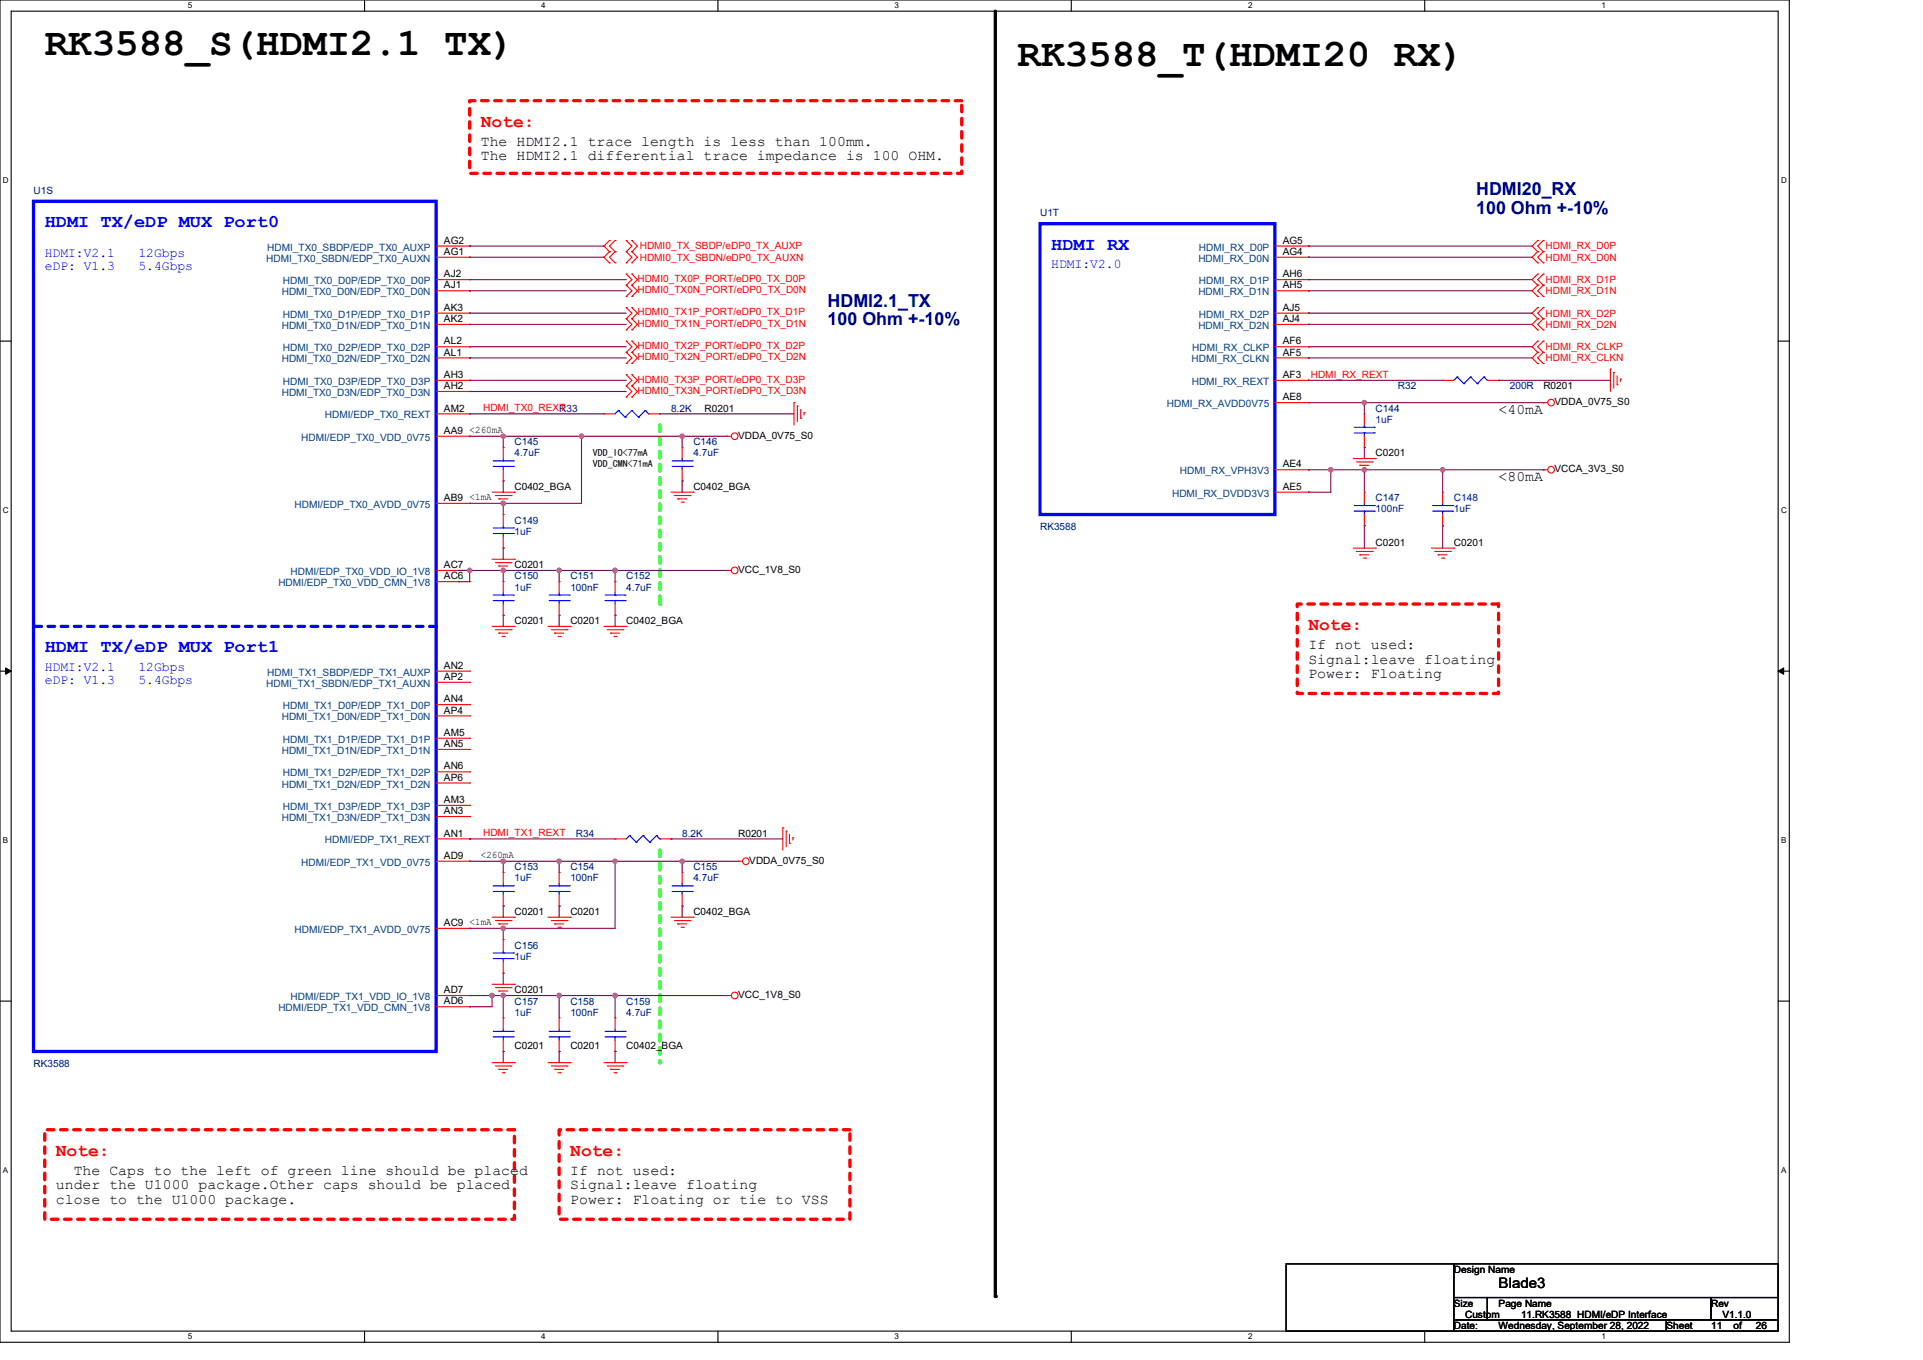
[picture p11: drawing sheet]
<svg xmlns="http://www.w3.org/2000/svg" width="297mm" height="210mm" viewBox="0 0 297 210" stroke-linecap="round" stroke-linejoin="round" font-family="sans-serif">
<path d="M0 0h276.4v207.3h-276.4zM1.7 1.7h272.9v203.8h-272.9z" fill="none" stroke="#000" stroke-width=".17"/>
<g fill="#fff">
<path d="M29 .2h.7v1.4h-.7z"/>
<path d="M29 205.7h.7v1.4h-.7z"/>
</g>
<path d="M56.3 0v1.7M56.3 205.5v1.8" fill="none" stroke="#000" stroke-width=".17"/>
<g fill="#fff">
<path d="M83.6 .2h.7v1.4h-.7z"/>
<path d="M83.6 205.7h.7v1.4h-.7z"/>
</g>
<path d="M110.9 0v1.7M110.9 205.5v1.8" fill="none" stroke="#000" stroke-width=".17"/>
<g fill="#fff">
<path d="M138.2 .2h.7v1.4h-.7z"/>
<path d="M138.2 205.7h.7v1.4h-.7z"/>
</g>
<path d="M165.5 0v1.7M165.5 205.5v1.8" fill="none" stroke="#000" stroke-width=".17"/>
<g fill="#fff">
<path d="M192.7 .2h.7v1.4h-.7z"/>
<path d="M192.7 205.7h.7v1.4h-.7z"/>
</g>
<path d="M220 0v1.7M220 205.5v1.8" fill="none" stroke="#000" stroke-width=".17"/>
<g fill="#fff">
<path d="M247.3 .2h.7v1.4h-.7z"/>
<path d="M247.3 205.7h.7v1.4h-.7z"/>
<path d="M.4 27.2h.9v1.4h-.9z"/>
<path d="M275.1 27.2h.8v1.4h-.8z"/>
<path d="M.4 78.1h.9v1.4h-.9z"/>
<path d="M275.1 78.1h.8v1.4h-.8z"/>
</g>
<path d="M0 52.7h1.7M274.6 52.7h1.8" fill="none" stroke="#000" stroke-width=".17"/>
<g fill="#fff">
<path d="M.4 129.1h.9v1.4h-.9z"/>
<path d="M275.1 129.1h.8v1.4h-.8z"/>
</g>
<path d="M0 103.6h1.7M274.6 103.6h1.8" fill="none" stroke="#000" stroke-width=".17"/>
<path d="M.9 103.1l.8 .5-.8 .5zM274.6 103.6l.9-.5v1z" fill="#000" stroke="#000" stroke-width=".15"/>
<g fill="#fff">
<path d="M.4 180.1h.9v1.3h-.9z"/>
<path d="M275.1 180.1h.8v1.3h-.8z"/>
</g>
<path d="M0 154.6h1.7M274.6 154.6h1.8" fill="none" stroke="#000" stroke-width=".17"/>
<path d="M101.9 65.6v27.7" fill="none" stroke="#0f0" stroke-width=".51" stroke-dasharray="1 1"/>
<circle cx="101.9" cy="93.3" r=".25" fill="#0f0" stroke-dasharray="1 1"/>
<path d="M101.9 131.3v32.8" fill="none" stroke="#0f0" stroke-width=".51" stroke-dasharray="1 1"/>
<circle cx="101.9" cy="164.1" r=".25" fill="#0f0" stroke-dasharray="1 1"/>
<path d="M72.5 15.5h76v11.3h-76zM200.4 93.3h31v13.8h-31zM6.9 174.4h72.5v13.9h-72.5zM86.4 174.4h44.9v13.9h-44.9z" fill="none" stroke="#f00" stroke-width=".51" stroke-dasharray="1 1"/>
<path d="M153.7 1.7v198.5" fill="none" stroke="#000" stroke-width=".51"/>
<circle cx="153.7" cy="200.2" r=".25" fill="#000"/>
<g fill="none" stroke="#f00" stroke-width=".17">
<path d="M94.1 37.1h.1M94.1 38.9h.1M94.1 37.1l-.8 .9 .8 .9M94.1 38.9l-.8 .8 .8 .9M95 38.9h.1M95 37.1h.1M95 37.1l-.9 .9 .9 .9M95 38.9l-.9 .8 .9 .9M96.7 38.9h.1M96.7 37.1h.1M96.7 37.1l.9 .9-.9 .9M96.7 38.9l.9 .8-.9 .9"/>
<path d="M97.6 38.9h.1M97.6 37.1h.1M97.6 37.1l.8 .9-.8 .9M97.6 38.9l.8 .8-.8 .9M237.5 37.1h.1M237.5 38.9h.1M237.5 37.1l-.9 .9 .9 .9M237.5 38.9l-.9 .8 .9 .9M238.3 38.9h.1M238.3 37.1h.1M238.3 37.1l-.8 .9 .8 .9M238.3 38.9l-.8 .8 .8 .9"/>
<path d="M94.1 40.6h.1M95 40.6h.1M96.7 40.6h.1M96.7 44h.1M96.7 42.3h.1M96.7 45.8h.1M96.7 49.2h.1M96.7 47.5h.1M96.7 50.9h.1M96.7 54.4h.1M96.7 52.7h.1M96.7 56.1h.1"/>
<path d="M96.7 59.6h.1M96.7 57.9h.1M96.7 42.3l.9 .9-.9 .8M96.7 44l.9 .9-.9 .9M96.7 47.5l.9 .9-.9 .8M96.7 49.2l.9 .9-.9 .8M96.7 52.7l.9 .8-.9 .9M96.7 54.4l.9 .9-.9 .8M96.7 57.9l.9 .8-.9 .9M96.7 59.6l.9 .9-.9 .8M97.6 40.6h.1M97.6 44h.1"/>
<path d="M97.6 42.3h.1M97.6 45.8h.1M97.6 49.2h.1M97.6 47.5h.1M97.6 50.9h.1M97.6 54.4h.1M97.6 52.7h.1M97.6 56.1h.1M97.6 59.6h.1M97.6 57.9h.1M97.6 42.3l.8 .9-.8 .8M97.6 44l.8 .9-.8 .9"/>
<path d="M97.6 47.5l.8 .9-.8 .8M97.6 49.2l.8 .9-.8 .8M97.6 52.7l.8 .8-.8 .9M97.6 54.4l.8 .9-.8 .8M97.6 57.9l.8 .8-.8 .9M97.6 59.6l.8 .9-.8 .8M237.5 40.6h.1M237.5 42.3h.1M237.5 44h.1M237.5 45.8h.1M237.5 47.5h.1M237.5 49.2h.1"/>
<path d="M237.5 50.9h.1M237.5 52.7h.1M237.5 54.4h.1M237.5 56.1h.1M237.5 42.3l-.9 .9 .9 .8M237.5 44l-.9 .9 .9 .9M237.5 47.5l-.9 .9 .9 .8M237.5 49.2l-.9 .9 .9 .8M237.5 52.7l-.9 .8 .9 .9M237.5 54.4l-.9 .9 .9 .8M238.3 40.6h.1M238.3 44h.1"/>
<path d="M238.3 42.3h.1M238.3 45.8h.1M238.3 49.2h.1M238.3 47.5h.1M238.3 50.9h.1M238.3 54.4h.1M238.3 52.7h.1M238.3 56.1h.1M238.3 42.3l-.8 .9 .8 .8M238.3 44l-.8 .9 .8 .9M238.3 47.5l-.8 .9 .8 .8M238.3 49.2l-.8 .9 .8 .8"/>
<path d="M238.3 52.7l-.8 .8 .8 .9M238.3 54.4l-.8 .9 .8 .8M248.7 57h.1M248.7 57v3.5M249.2 57.5h.1M249.2 57.5v2.4M249.8 59.4h.1M249.8 58v1.4M250.3 58.5h.1M250.3 58.5v.4M76 76h3.4M76.5 76.5h2.4"/>
<path d="M77 77h.1M77 77h1.4M77.5 77.5h.4M77.7 69.1h.1M77.7 74.3h.1M77.7 69.1v1.7M77.7 72.5v1.8M77.9 77.5h.1M78.9 76.5h.1M79.4 76h.1M96.7 61.3h.1M97.6 61.3h.1"/>
<path d="M103.6 76h3.5M104.2 76.5h2.4M104.7 77h.1M104.7 77h1.3M105.2 77.5h.3M105.5 77.5h.1M106.6 76.5h.1M107.1 76h.1M112.3 67.4h.1M112.3 67.4h.7M122.6 62.2h.1M122.6 62.2v3.4"/>
<path d="M123.1 62.7h.1M123.1 62.7v2.4M123.7 64.6h.1M123.7 63.2v1.4M124.2 63.7h.1M124.2 63.7v.4M209 70.8h3.4M209.5 71.3h2.4M210 71.9h.1M210 71.9h1.4M210.5 72.4h.4M210.9 72.4h.1"/>
<path d="M211.9 71.3h.1M212.4 70.8h.1M238.3 62.2h.1M238.3 72.5h.1M238.3 62.2h.7M238.3 72.5h.7M76 86.4h3.4M76 96.7h3.4M76.5 86.9h2.4M76.5 97.2h2.4M77 87.4h.1M77 97.8h.1"/>
<path d="M77 87.4h1.4M77 97.8h1.4M77.5 87.9h.4M77.5 98.3h.4M77.9 87.9h.1M77.9 98.3h.1M78.9 86.9h.1M78.9 97.2h.1M79.4 86.4h.1M79.4 96.7h.1M84.6 96.7h3.5M85.2 97.2h2.4"/>
<path d="M85.7 97.8h.1M85.7 97.8h1.3M86.2 98.3h.3M86.5 98.3h.1M87.6 97.2h.1M88.1 96.7h.1M93.3 96.7h3.4M93.8 97.2h2.4M94.3 97.8h.1M94.3 97.8h1.4M94.8 98.3h.4M95.2 98.3h.1"/>
<path d="M96.2 97.2h.1M96.7 96.7h.1M112.3 88.1h.1M112.3 88.1h.7M209 84.6h3.4M209.5 85.2h2.4M210 85.7h.1M210 85.7h1.4M210.5 86.2h.4M210.9 86.2h.1M211.9 85.2h.1M212.4 84.6h.1"/>
<path d="M221.1 84.6h3.4M221.6 85.2h2.4M222.1 85.7h.1M222.1 85.7h1.4M222.6 86.2h.4M223 86.2h.1M224 85.2h.1M224.5 84.6h.1M105.4 134.7h.1M105.4 139.9h.1M105.4 134.7v1.8M105.4 138.2v1.7"/>
<path d="M114 133h.1M114 133h.7M120.9 127.8h.1M120.9 127.8v3.5M121.4 128.3h.1M121.4 128.3v2.4M121.9 130.2h.1M121.9 128.9v1.3M122.5 129.4h.1M122.5 129.4v.3M76 141.6h3.4M76 152h3.4"/>
<path d="M76.5 142.1h2.4M76.5 152.5h2.4M77 142.7h.1M77 153h.1M77 142.7h1.4M77 153h1.4M77.5 143.2h.4M77.5 153.5h.4M77.9 143.2h.1M77.9 153.5h.1M78.9 142.1h.1M78.9 152.5h.1"/>
<path d="M79.4 141.6h.1M79.4 152h.1M84.6 141.6h3.5M85.2 142.1h2.4M85.7 142.7h.1M85.7 142.7h1.3M86.2 143.2h.3M86.5 143.2h.1M87.6 142.1h.1M88.1 141.6h.1M103.6 141.6h3.5M104.2 142.1h2.4"/>
<path d="M104.7 142.7h.1M104.7 142.7h1.3M105.2 143.2h.3M105.5 143.2h.1M106.6 142.1h.1M107.1 141.6h.1M112.3 153.7h.1M112.3 153.7h.7M76 164.1h3.4M76.5 164.6h2.4M77 165.1h.1M77 165.1h1.4"/>
<path d="M77.5 165.6h.4M77.9 165.6h.1M78.9 164.6h.1M79.4 164.1h.1M84.6 164.1h3.5M85.2 164.6h2.4M85.7 165.1h.1M85.7 165.1h1.3M86.2 165.6h.3M86.5 165.6h.1M87.6 164.6h.1M88.1 164.1h.1"/>
<path d="M93.3 164.1h3.4M93.8 164.6h2.4M94.3 165.1h.1M94.3 165.1h1.4M94.8 165.6h.4M95.2 165.6h.1M96.2 164.6h.1M96.7 164.1h.1"/>
<circle cx="113.5" cy="67.4" r=".51"/>
<circle cx="239.6" cy="72.5" r=".51"/>
<circle cx="239.6" cy="62.2" r=".51"/>
<circle cx="113.5" cy="88.1" r=".51"/>
<circle cx="115.2" cy="133" r=".51"/>
<circle cx="113.5" cy="153.7" r=".51"/>
</g>
<path d="M198.6 195.2h25.9v10.3h-25.9zM224.5 195.2h50.1v5.2h-50.1zM224.5 200.4h5.2v3.4h-5.2zM224.5 203.8h32.9v1.7h-32.9zM229.7 200.4h34.6v3.4h-34.6zM257.4 203.8h17.2v1.7h-17.2zM264.3 200.4h10.3v3.4h-10.3z" fill="none" stroke="#000" stroke-width=".17"/>
<g fill="none" stroke="#00f" stroke-width=".17">
<path d="M76.2 72h3.1M76.2 71.2h3.1M77.7 71.2h.1M77.7 72h.1M77.7 70.8v.4M77.7 72v.5M79.3 72h.1M79.3 71.2h.1M103.8 137.7h3.1M103.8 136.8h3.1M105.4 136.8h.1M105.4 137.7h.1"/>
<path d="M105.4 136.5v.3M105.4 137.7v.5M106.9 137.7h.1M106.9 136.8h.1"/>
</g>
<path d="M5.2 31.1h62.2v131.3h-62.2z" fill="none" stroke="#00f" stroke-width=".51"/>
<path d="M67.4 96.7h-62.2" fill="none" stroke="#00f" stroke-width=".51" stroke-dasharray="1 1"/>
<circle cx="5.2" cy="96.7" r=".25" fill="#00f" stroke-dasharray="1 1"/>
<g fill="none" stroke="#f00" stroke-width=".17">
<path d="M67.4 39.7h5.1M67.4 38h5.1M72.5 39.7h.1M72.5 38h.1M196.9 39.7h5.2M196.9 38h5.2M202.1 39.7h.1M202.1 38h.1M67.4 58.7h5.1M67.4 44.9h5.1M67.4 43.2h5.1M67.4 50.1h5.1"/>
<path d="M67.4 48.4h5.1M67.4 55.3h5.1M67.4 53.5h5.1M72.5 58.7h.1M72.5 44.9h.1M72.5 43.2h.1M72.5 50.1h.1M72.5 48.4h.1M72.5 55.3h.1M72.5 53.5h.1M196.9 58.7h5.2M196.9 44.9h5.2"/>
<path d="M196.9 43.2h5.2M196.9 50.1h5.2M196.9 48.4h5.2M196.9 55.3h5.2M196.9 53.5h5.2M202.1 58.7h.1M202.1 55.3h.1M202.1 53.5h.1M202.1 44.9h.1M202.1 43.2h.1M202.1 50.1h.1M202.1 48.4h.1"/>
<path d="M222.8 58.7h.1M222.8 58.7h1.7M229.7 58.7h1.7M231.4 58.7h.1M67.4 67.4h5.1M67.4 77.7h5.1M67.4 60.5h5.1M67.4 63.9h5.1M72.5 67.4h.1M72.5 77.7h.1M72.5 60.5h.1M72.5 63.9h.1"/>
<path d="M77.7 79.4h.1M77.7 79.4v1.8M93.3 63.9h.1M93.3 63.9h1.7M100.2 63.9h1.7M101.9 63.9h.1M105.4 69.1h.1M105.4 74.3h.1M105.4 69.1v1.7M105.4 72.5v1.8M196.9 72.5h5.2M196.9 76h5.2"/>
<path d="M196.9 62.2h5.2M202.1 72.5h.1M202.1 76h.1M202.1 62.2h.1M210.7 76h.1M210.7 63.9h.1M210.7 69.1h.1M210.7 63.9v1.7M210.7 67.4v1.7M210.7 76v1.7M210.7 79.4v1.8M222.8 76h.1"/>
<path d="M222.8 76v1.7M222.8 79.4v1.8M67.4 89.8h5.1M67.4 88.1h5.1M72.5 89.8h.1M72.5 88.1h.1M77.7 84.6h.1M77.7 89.8h.1M77.7 95h.1M77.7 82.9v1.7M77.7 89.8v1.7M77.7 93.3v1.7"/>
<path d="M86.4 89.8h.1M86.4 95h.1M86.4 89.8v1.7M86.4 93.3v1.7M95 89.8h.1M95 95h.1M95 89.8v1.7M95 93.3v1.7M210.7 81.2h.1M222.8 81.2h.1M67.4 114h5.1M67.4 103.6h5.1"/>
<path d="M67.4 108.8h5.1M67.4 115.7h5.1M67.4 119.2h5.1M67.4 105.4h5.1M67.4 110.5h5.1M72.5 114h.1M72.5 103.6h.1M72.5 108.8h.1M72.5 115.7h.1M72.5 119.2h.1M72.5 105.4h.1M72.5 110.5h.1"/>
<path d="M67.4 133h5.1M67.4 124.4h5.1M67.4 129.5h5.1M67.4 126.1h5.1M67.4 120.9h5.1M72.5 133h.1M72.5 124.4h.1M72.5 129.5h.1M72.5 126.1h.1M72.5 120.9h.1M77.7 134.7h.1M77.7 139.9h.1"/>
<path d="M77.7 134.7v1.8M77.7 138.2v1.7M86.4 134.7h.1M86.4 139.9h.1M86.4 134.7v1.8M86.4 138.2v1.7M95 129.5h.1M95 129.5h1.7M101.9 129.5h1.7M103.6 129.5h.1M67.4 143.4h5.1M67.4 155.4h5.1"/>
<path d="M67.4 153.7h5.1M72.5 143.4h.1M72.5 155.4h.1M72.5 153.7h.1M77.7 157.2h.1M77.7 145.1h.1M77.7 150.3h.1M77.7 145.1v1.7M77.7 148.5v1.8M77.7 157.2v1.7M86.4 157.2h.1M86.4 157.2v1.7"/>
<path d="M95 157.2h.1M95 157.2v1.7M77.7 162.4h.1M77.7 160.6v1.8M86.4 162.4h.1M86.4 160.6v1.8M95 162.4h.1M95 160.6v1.8"/>
</g>
<g fill="none" stroke="#00f" stroke-width=".17">
<path d="M225.1 58.2h.1M225.1 58.2l-.6 .5M225.1 58.2l1 1M226.1 59.2h.1M227.1 58.2h.1M227.1 58.2l-1 1M227.1 58.2l1.1 1M228.2 59.2h.1M229.2 58.2h.1M229.2 58.2l-1 1M229.2 58.2l.5 .5M229.7 58.7h.1"/>
<path d="M95.5 63.4h.1M95.5 63.4l-.5 .5M95.5 63.4l1.1 1M96.6 64.4h.1M97.6 63.4h.1M97.6 63.4l-1 1M97.6 63.4l1 1M98.6 64.4h.1M99.7 63.4h.1M99.7 63.4l-1.1 1M99.7 63.4l.5 .5M100.2 63.9h.1"/>
<path d="M103.8 72h3.1M103.8 71.2h3.1M105.4 71.2h.1M105.4 72h.1M105.4 70.8v.4M105.4 72v.5M106.9 72h.1M106.9 71.2h.1M209.2 78.9h3.1M209.2 78.1h3.1M209.2 66.8h3.1M209.2 66h3.1"/>
<path d="M210.7 78.1h.1M210.7 78.9h.1M210.7 66h.1M210.7 66.8h.1M210.7 65.6v.4M210.7 66.8v.6M210.7 77.7v.4M210.7 78.9v.5M212.3 78.9h.1M212.3 78.1h.1M212.3 66.8h.1M212.3 66h.1"/>
<path d="M221.3 78.9h3.1M221.3 78.1h3.1M222.8 78.1h.1M222.8 78.9h.1M222.8 77.7v.4M222.8 78.9v.5M224.4 78.9h.1M224.4 78.1h.1M76.2 82.4h3.1M76.2 81.5h3.1M76.2 92.8h3.1M76.2 91.9h3.1"/>
<path d="M77.7 81.5h.1M77.7 82.4h.1M77.7 91.9h.1M77.7 92.8h.1M77.7 81.2v.3M77.7 82.4v.5M77.7 91.5v.4M77.7 92.8v.5M79.3 82.4h.1M79.3 81.5h.1M79.3 92.8h.1M79.3 91.9h.1"/>
<path d="M84.8 92.8h3.1M84.8 91.9h3.1M86.4 91.9h.1M86.4 92.8h.1M86.4 91.5v.4M86.4 92.8v.5M87.9 92.8h.1M87.9 91.9h.1M93.4 92.8h3.2M93.4 91.9h3.2M95 91.9h.1M95 92.8h.1"/>
<path d="M95 91.5v.4M95 92.8v.5M96.6 92.8h.1M96.6 91.9h.1M76.2 137.7h3.1M76.2 136.8h3.1M77.7 136.8h.1M77.7 137.7h.1M77.7 136.5v.3M77.7 137.7v.5M79.3 137.7h.1M79.3 136.8h.1"/>
<path d="M84.8 137.7h3.1M84.8 136.8h3.1M86.4 136.8h.1M86.4 137.7h.1M86.4 136.5v.3M86.4 137.7v.5M87.9 137.7h.1M87.9 136.8h.1M97.2 129h.1M97.2 129l-.5 .5M97.2 129l1.1 1.1M98.3 130.1h.1"/>
<path d="M99.3 129h.1M99.3 129l-1 1.1M99.3 129l1.1 1.1M100.4 130.1h.1M101.4 129h.1M101.4 129l-1 1.1M101.4 129l.5 .5M101.9 129.5h.1M76.2 159.2h3.1M76.2 148h3.1M76.2 147.2h3.1M77.7 159.2h.1"/>
<path d="M77.7 147.2h.1M77.7 148h.1M77.7 146.8v.4M77.7 148v.5M77.7 158.9v.3M79.3 159.2h.1M79.3 148h.1M79.3 147.2h.1M84.8 159.2h3.1M86.4 159.2h.1M86.4 158.9v.3M87.9 159.2h.1"/>
<path d="M93.4 159.2h3.2M95 159.2h.1M95 158.9v.3M96.6 159.2h.1M76.2 160.1h3.1M77.7 160.1h.1M77.7 160.1v.5M79.3 160.1h.1M84.8 160.1h3.1M86.4 160.1h.1M86.4 160.1v.5M87.9 160.1h.1"/>
<path d="M93.4 160.1h3.2M95 160.1h.1M95 160.1v.5M96.6 160.1h.1"/>
</g>
<path d="M160.6 34.5h36.3v44.9h-36.3z" fill="none" stroke="#00f" stroke-width=".51"/>
<g fill="none" stroke="#800040" stroke-width=".17">
<path d="M72.5 38h.1M72.5 39.7h.1M72.5 38h20.8M72.5 39.7h20.8M202.1 38h.1M202.1 39.7h.1M202.1 38h34.5M202.1 39.7h34.5M72.5 50.1h.1M72.5 43.2h.1M72.5 44.9h.1M72.5 55.3h.1"/>
<path d="M72.5 48.4h.1M72.5 53.5h.1M72.5 58.7h.1M72.5 50.1h24.2M72.5 43.2h24.2M72.5 44.9h24.2M72.5 55.3h24.2M72.5 48.4h24.2M72.5 53.5h24.2M72.5 58.7h24.2M202.1 58.7h.1M202.1 44.9h.1"/>
<path d="M202.1 53.5h.1M202.1 50.1h.1M202.1 43.2h.1M202.1 55.3h.1M202.1 48.4h.1M202.1 50.1h34.5M202.1 43.2h34.5M202.1 44.9h34.5M202.1 55.3h34.5M202.1 48.4h34.5M202.1 53.5h34.5M202.1 58.7h20.7"/>
<path d="M231.4 58.7h.1M231.4 58.7h17.3M72.5 60.5h.1M72.5 67.4h.1M72.5 77.7h.1M72.5 63.9h.1M72.5 60.5h24.2M72.5 63.9h20.8M72.5 67.4h39.8M77.7 77.7h.1M77.7 74.3h.1M77.7 67.4h.1"/>
<path d="M77.7 67.4v1.7M77.7 74.3v1.7M77.7 77.7v1.7M89.8 67.4h.1M89.8 67.4v10.3h-17.3M101.9 63.9h.1M101.9 63.9h20.7M105.4 67.4h.1M105.4 74.3h.1M105.4 67.4v1.7M105.4 74.3v1.7M202.1 72.5h.1"/>
<path d="M202.1 76h.1M202.1 72.5h36.2M202.1 62.2h36.2M205.5 72.5h.1M205.5 72.5v3.5h-3.4M210.7 62.2h.1M210.7 72.5h.1M210.7 69.1h.1M210.7 62.2v1.7M210.7 69.1v1.7M210.7 72.5v3.5M222.8 72.5h.1"/>
<path d="M222.8 72.5v3.5M238.3 72.5h.1M238.3 62.2h.1M70.8 88.1h.1M70.8 89.8h.1M70.8 88.1h41.5M72.5 88.1h.1M72.5 88.1v1.7h-1.7M77.7 95h.1M77.7 84.6h.1M77.7 88.1h.1M77.7 84.6v1.8"/>
<path d="M77.7 88.1v1.7M77.7 95v1.7M86.4 95h.1M86.4 88.1h.1M86.4 88.1v1.7M86.4 95v1.7M95 88.1h.1M95 95h.1M95 88.1v1.7M95 95v1.7M210.7 81.2h.1M210.7 81.2v3.4"/>
<path d="M222.8 81.2h.1M222.8 81.2v3.4M72.5 133h.1M72.5 129.5h.1M72.5 133h41.5M72.5 129.5h22.5M77.7 133h.1M77.7 139.9h.1M77.7 133v1.7M77.7 139.9v1.7M86.4 139.9h.1M86.4 133h.1"/>
<path d="M86.4 133v1.7M86.4 139.9v1.7M95 133h.1M95 133v10.4h-22.5M103.6 129.5h.1M103.6 129.5h17.3M105.4 133h.1M105.4 139.9h.1M105.4 133v1.7M105.4 139.9v1.7M72.5 153.7h.1M72.5 155.4h.1"/>
<path d="M72.5 143.4h.1M72.5 153.7h39.8M76 153.7h.1M76 153.7v1.7h-3.5M77.7 153.7h.1M77.7 143.4h.1M77.7 150.3h.1M77.7 143.4v1.7M77.7 150.3v1.7M77.7 153.7v3.5M86.4 153.7h.1M86.4 153.7v3.5"/>
<path d="M95 153.7h.1M95 153.7v3.5M77.7 162.4h.1M77.7 162.4v1.7M86.4 162.4h.1M86.4 162.4v1.7M95 162.4h.1M95 162.4v1.7"/>
</g>
<g fill="#f0f" stroke="#f0f" stroke-width=".17">
<circle cx="95" cy="88.1" r=".34"/>
<circle cx="77.7" cy="88.1" r=".34"/>
<circle cx="76" cy="153.7" r=".34"/>
<circle cx="77.7" cy="77.7" r=".34"/>
<circle cx="77.7" cy="67.4" r=".34"/>
<circle cx="86.3" cy="88.1" r=".34"/>
<circle cx="77.7" cy="153.7" r=".34"/>
<circle cx="86.3" cy="153.7" r=".34"/>
<circle cx="72.5" cy="88.1" r=".34"/>
<circle cx="86.3" cy="133" r=".34"/>
<circle cx="77.7" cy="133" r=".34"/>
<circle cx="77.7" cy="143.4" r=".34"/>
<circle cx="95" cy="153.7" r=".34"/>
<circle cx="210.7" cy="62.2" r=".34"/>
<circle cx="205.5" cy="72.5" r=".34"/>
<circle cx="210.7" cy="72.5" r=".34"/>
<circle cx="105.4" cy="67.4" r=".34"/>
<circle cx="89.8" cy="67.4" r=".34"/>
<circle cx="105.4" cy="133" r=".34"/>
<circle cx="95" cy="133" r=".34"/>
<circle cx="222.8" cy="72.5" r=".34"/>
</g>
<g font-size="6">
<text x="6.9" y="8.5">RK3588_S(HDMI2.1 TX)</text>
<text x="157.2" y="10.2">RK3588_T(HDMI20 RX)</text>
</g>
<g font-size="2.8" fill="#f00">
<text x="74.3" y="19.6">Note:</text>
<text x="202.1" y="97.3">Note:</text>
<text x="8.6" y="178.5">Note:</text>
<text x="88.1" y="178.5">Note:</text>
</g>
<g font-size="2.8" fill="#00f">
<text x="6.9" y="35.1">HDMI TX/eDP MUX Port0</text>
<text x="162.4" y="38.6">HDMI RX</text>
<text x="6.9" y="100.7">HDMI TX/eDP MUX Port1</text>
</g>
<g font-size="2.8" fill="#000080">
<text x="228" y="30.1">HDMI20_RX</text>
<text x="228" y="33">100 Ohm +-10%</text>
<text x="127.8" y="47.4">HDMI2.1_TX</text>
<text x="127.8" y="50.3">100 Ohm +-10%</text>
</g>
<g font-size="2.2">
<text x="74.3" y="22.5">The HDMI2.1 trace length is less than 100mm.</text>
<text x="74.3" y="24.7">The HDMI2.1 differential trace impedance is 100 OHM.</text>
<text x="231.4" y="64">&lt;40mA</text>
<text x="231.4" y="74.3">&lt;80mA</text>
<text x="202.1" y="100.2">If not used:</text>
<text x="202.1" y="102.5">Signal:leave floating</text>
<text x="202.1" y="104.7">Power: Floating</text>
<text x="8.6" y="183.7">under the U1000 package.Other caps should be placed</text>
<text x="8.6" y="185.9">close to the U1000 package.</text>
<text x="11.4" y="181.4">The Caps to the left of green line should be placed</text>
<text x="88.1" y="181.4">If not used:</text>
<text x="88.1" y="183.7">Signal:leave floating</text>
<text x="88.1" y="185.9">Power: Floating or tie to VSS</text>
<text x="231.5" y="198.9">Blade3</text>
</g>
<g font-size="2.1" fill="#00f">
<text x="6.9" y="39.6">HDMI:V2.1</text>
<text x="6.9" y="41.7">eDP: V1.3</text>
<text x="21.4" y="39.6">12Gbps</text>
<text x="21.4" y="41.7">5.4Gbps</text>
<text x="162.4" y="41.4">HDMI:V2.0</text>
<text x="6.9" y="103.6">HDMI:V2.1</text>
<text x="6.9" y="105.6">eDP: V1.3</text>
<text x="21.4" y="103.6">12Gbps</text>
<text x="21.4" y="105.6">5.4Gbps</text>
</g>
<g font-size="1.6" fill="#004080">
<text x="41.1" y="40.4">HDMI_TX0_SBDN/EDP_TX0_AUXN</text>
<text x="41.3" y="38.7">HDMI_TX0_SBDP/EDP_TX0_AUXP</text>
<text x="185.1" y="40.4">HDMI_RX_D0N</text>
<text x="185.2" y="38.7">HDMI_RX_D0P</text>
<text x="43.5" y="45.6">HDMI_TX0_D0N/EDP_TX0_D0N</text>
<text x="43.7" y="43.9">HDMI_TX0_D0P/EDP_TX0_D0P</text>
<text x="185.1" y="45.6">HDMI_RX_D1N</text>
<text x="185.2" y="43.9">HDMI_RX_D1P</text>
<text x="43.5" y="50.8">HDMI_TX0_D1N/EDP_TX0_D1N</text>
<text x="43.7" y="49.1">HDMI_TX0_D1P/EDP_TX0_D1P</text>
<text x="185.1" y="50.8">HDMI_RX_D2N</text>
<text x="185.2" y="49.1">HDMI_RX_D2P</text>
<text x="43.5" y="56">HDMI_TX0_D2N/EDP_TX0_D2N</text>
<text x="43.7" y="59.4">HDMI_TX0_D3P/EDP_TX0_D3P</text>
<text x="43.7" y="54.2">HDMI_TX0_D2P/EDP_TX0_D2P</text>
<text x="184" y="56">HDMI_RX_CLKN</text>
<text x="184.1" y="59.4">HDMI_RX_REXT</text>
<text x="184.1" y="54.2">HDMI_RX_CLKP</text>
<text x="43.5" y="61.2">HDMI_TX0_D3N/EDP_TX0_D3N</text>
<text x="50.2" y="64.6">HDMI/EDP_TX0_REXT</text>
<text x="180.2" y="62.9">HDMI_RX_AVDD0V75</text>
<text x="46.5" y="68.1">HDMI/EDP_TX0_VDD_0V75</text>
<text x="181" y="76.7">HDMI_RX_DVDD3V3</text>
<text x="182.2" y="73.2">HDMI_RX_VPH3V3</text>
<text x="45.5" y="78.4">HDMI/EDP_TX0_AVDD_0V75</text>
<text x="44.9" y="88.8">HDMI/EDP_TX0_VDD_IO_1V8</text>
<text x="43" y="90.5">HDMI/EDP_TX0_VDD_CMN_1V8</text>
<text x="41.1" y="106.1">HDMI_TX1_SBDN/EDP_TX1_AUXN</text>
<text x="41.3" y="104.3">HDMI_TX1_SBDP/EDP_TX1_AUXP</text>
<text x="43.5" y="111.2">HDMI_TX1_D0N/EDP_TX1_D0N</text>
<text x="43.7" y="109.5">HDMI_TX1_D0P/EDP_TX1_D0P</text>
<text x="43.5" y="116.4">HDMI_TX1_D1N/EDP_TX1_D1N</text>
<text x="43.7" y="114.7">HDMI_TX1_D1P/EDP_TX1_D1P</text>
<text x="43.7" y="119.9">HDMI_TX1_D2P/EDP_TX1_D2P</text>
<text x="43.5" y="121.6">HDMI_TX1_D2N/EDP_TX1_D2N</text>
<text x="43.7" y="125.1">HDMI_TX1_D3P/EDP_TX1_D3P</text>
<text x="43.5" y="126.8">HDMI_TX1_D3N/EDP_TX1_D3N</text>
<text x="50.2" y="130.2">HDMI/EDP_TX1_REXT</text>
<text x="46.5" y="133.7">HDMI/EDP_TX1_VDD_0V75</text>
<text x="45.5" y="144.1">HDMI/EDP_TX1_AVDD_0V75</text>
<text x="44.9" y="154.4">HDMI/EDP_TX1_VDD_IO_1V8</text>
<text x="43" y="156.1">HDMI/EDP_TX1_VDD_CMN_1V8</text>
</g>
<g font-size="1.6">
<text x="68.6" y="39.4">AG1</text>
<text x="68.6" y="37.6">AG2</text>
<text x="198.1" y="39.4">AG4</text>
<text x="198.1" y="37.6">AG5</text>
<text x="68.6" y="44.5">AJ1</text>
<text x="68.6" y="42.8">AJ2</text>
<text x="68.6" y="48">AK3</text>
<text x="198.1" y="44.5">AH5</text>
<text x="198.1" y="42.8">AH6</text>
<text x="198.1" y="48">AJ5</text>
<text x="68.6" y="49.7">AK2</text>
<text x="68.6" y="53.2">AL2</text>
<text x="198.1" y="53.2">AF6</text>
<text x="198.1" y="49.7">AJ4</text>
<text x="68.6" y="58.4">AH3</text>
<text x="68.6" y="54.9">AL1</text>
<text x="198.1" y="58.4">AF3</text>
<text x="198.1" y="54.9">AF5</text>
<text x="68.6" y="60.1">AH2</text>
<text x="68.6" y="63.5">AM2</text>
<text x="198.1" y="61.8">AE8</text>
<text x="68.6" y="67">AA9 &lt;260mA</text>
<text x="68.6" y="77.4">AB9 &lt;1mA</text>
<text x="198.1" y="72.2">AE4</text>
<text x="198.1" y="75.6">AE5</text>
<text x="68.6" y="89.4">AC6</text>
<text x="68.6" y="87.7">AC7</text>
<text x="68.6" y="103.3">AN2</text>
<text x="68.6" y="105">AP2</text>
<text x="68.6" y="113.6">AM5</text>
<text x="68.6" y="108.4">AN4</text>
<text x="68.6" y="110.2">AP4</text>
<text x="68.6" y="115.4">AN5</text>
<text x="68.6" y="118.8">AN6</text>
<text x="68.6" y="124">AM3</text>
<text x="68.6" y="125.7">AN3</text>
<text x="68.6" y="120.5">AP6</text>
<text x="68.6" y="129.2">AN1</text>
<text x="68.6" y="132.6">AD9</text>
<text x="68.6" y="143">AC9 &lt;1mA</text>
<text x="68.6" y="155.1">AD6</text>
<text x="68.6" y="153.4">AD7</text>
</g>
<g font-size="1.5" fill="#000080">
<text x="5.2" y="29.9">U1S</text>
<text x="160.6" y="33.3">U1T</text>
<text x="86.4" y="63.6">R33</text>
<text x="103.6" y="63.6">8.2K</text>
<text x="212.5" y="63.6">C144</text>
<text x="212.5" y="65.3">1uF</text>
<text x="215.9" y="60.1">R32</text>
<text x="233.2" y="60.1">200R</text>
<text x="79.5" y="68.7">C145</text>
<text x="79.5" y="70.5">4.7uF</text>
<text x="107.1" y="68.7">C146</text>
<text x="107.1" y="70.5">4.7uF</text>
<text x="212.5" y="77.4">C147</text>
<text x="224.6" y="77.4">C148</text>
<text x="79.5" y="80.8">C149</text>
<text x="79.5" y="82.6">1uF</text>
<text x="160.6" y="81.9">RK3588</text>
<text x="212.5" y="79.1">100nF</text>
<text x="224.6" y="79.1">1uF</text>
<text x="79.5" y="89.5">C150</text>
<text x="88.1" y="89.5">C151</text>
<text x="96.7" y="89.5">C152</text>
<text x="79.5" y="91.2">1uF</text>
<text x="88.1" y="91.2">100nF</text>
<text x="96.7" y="91.2">4.7uF</text>
<text x="89" y="129.2">R34</text>
<text x="105.4" y="129.2">8.2K</text>
<text x="79.5" y="134.4">C153</text>
<text x="79.5" y="136.1">1uF</text>
<text x="88.1" y="134.4">C154</text>
<text x="88.1" y="136.1">100nF</text>
<text x="107.1" y="134.4">C155</text>
<text x="107.1" y="136.1">4.7uF</text>
<text x="79.5" y="146.5">C156</text>
<text x="79.5" y="148.2">1uF</text>
<text x="79.5" y="155.1">C157</text>
<text x="88.1" y="155.1">C158</text>
<text x="96.7" y="155.1">C159</text>
<text x="79.5" y="156.8">1uF</text>
<text x="88.1" y="156.8">100nF</text>
<text x="96.7" y="156.8">4.7uF</text>
<text x="5.2" y="164.8">RK3588</text>
</g>
<g font-size="1.5" fill="#f00">
<text x="98.8" y="38.5">HDMI0_TX_SBDP/eDP0_TX_AUXP</text>
<text x="98.8" y="40.2">HDMI0_TX_SBDN/eDP0_TX_AUXN</text>
<text x="238.7" y="38.5">HDMI_RX_D0P</text>
<text x="238.7" y="40.2">HDMI_RX_D0N</text>
<text x="98.5" y="43.5">HDMI0_TX0P_PORT/eDP0_TX_D0P</text>
<text x="98.5" y="45.3">HDMI0_TX0N_PORT/eDP0_TX_D0N</text>
<text x="238.7" y="43.7">HDMI_RX_D1P</text>
<text x="238.7" y="45.4">HDMI_RX_D1N</text>
<text x="98.5" y="48.7">HDMI0_TX1P_PORT/eDP0_TX_D1P</text>
<text x="98.5" y="50.4">HDMI0_TX1N_PORT/eDP0_TX_D1N</text>
<text x="98.5" y="53.9">HDMI0_TX2P_PORT/eDP0_TX_D2P</text>
<text x="238.7" y="48.9">HDMI_RX_D2P</text>
<text x="238.7" y="50.6">HDMI_RX_D2N</text>
<text x="98.5" y="55.6">HDMI0_TX2N_PORT/eDP0_TX_D2N</text>
<text x="98.5" y="59.1">HDMI0_TX3P_PORT/eDP0_TX_D3P</text>
<text x="202.4" y="58.3">HDMI_RX_REXT</text>
<text x="238.7" y="54.1">HDMI_RX_CLKP</text>
<text x="238.7" y="55.8">HDMI_RX_CLKN</text>
<text x="74.6" y="63.5">HDMI_TX0_REXT</text>
<text x="98.5" y="60.8">HDMI0_TX3N_PORT/eDP0_TX_D3N</text>
<text x="74.6" y="129.1">HDMI_TX1_REXT</text>
</g>
<g font-size="1.5">
<text x="108.8" y="63.6">R0201</text>
<text x="238.4" y="60.1">R0201</text>
<text x="240.1" y="62.5">VDDA_0V75_S0</text>
<text x="91.5" y="70.4">VDD_IO&lt;77mA</text>
<text x="114" y="67.7">VDDA_0V75_S0</text>
<text x="212.5" y="70.5">C0201</text>
<text x="79.5" y="75.6">C0402_BGA</text>
<text x="91.5" y="72.2">VDD_CMN&lt;71mA</text>
<text x="107.1" y="75.6">C0402_BGA</text>
<text x="240.1" y="72.9">VCCA_3V3_S0</text>
<text x="79.5" y="87.7">C0201</text>
<text x="114" y="88.4">VCC_1V8_S0</text>
<text x="212.5" y="84.3">C0201</text>
<text x="224.6" y="84.3">C0201</text>
<text x="79.5" y="96.4">C0201</text>
<text x="88.1" y="96.4">C0201</text>
<text x="96.7" y="96.4">C0402_BGA</text>
<text x="114" y="129.2">R0201</text>
<text x="74.3" y="132.5">&lt;260mA</text>
<text x="115.7" y="133.3">VDDA_0V75_S0</text>
<text x="79.5" y="141.3">C0201</text>
<text x="88.1" y="141.3">C0201</text>
<text x="107.1" y="141.3">C0402_BGA</text>
<text x="79.5" y="153.4">C0201</text>
<text x="114" y="154.1">VCC_1V8_S0</text>
<text x="79.5" y="162">C0201</text>
<text x="88.1" y="162">C0201</text>
<text x="96.7" y="162">C0402_BGA</text>
<text x="224.6" y="196.6">Design Name</text>
<text x="224.6" y="201.7">Size</text>
<text x="226.3" y="203.5">Custom</text>
<text x="231.5" y="201.7">Page Name</text>
<text x="234.9" y="203.5">11.RK3588_HDMI/eDP Interface</text>
<text x="264.3" y="201.7">Rev</text>
<text x="266" y="203.5">V1.1.0</text>
<text x="224.6" y="205.2">Date:</text>
<text x="231.5" y="205.2">Wednesday, September 28, 2022</text>
<text x="257.4" y="205.2">Sheet</text>
<text x="264.3" y="205.2">11</text>
<text x="267.7" y="205.2">of</text>
<text x="271.2" y="205.2">26</text>
</g>
<g font-size="1.2">
<text x="29" y="1.3">5</text>
<text x="83.6" y="1.3">4</text>
<text x="138.2" y="1.3">3</text>
<text x="192.8" y="1.3">2</text>
<text x="247.3" y="1.3">1</text>
<text x=".4" y="28.3">D</text>
<text x="275.1" y="28.3">D</text>
<text x=".4" y="79.2">C</text>
<text x="275.1" y="79.2">C</text>
<text x=".4" y="130.2">B</text>
<text x="275.1" y="130.2">B</text>
<text x=".4" y="181.2">A</text>
<text x="275.1" y="181.2">A</text>
<text x="29" y="206.8">5</text>
<text x="83.6" y="206.8">4</text>
<text x="138.2" y="206.8">3</text>
<text x="192.8" y="206.8">2</text>
<text x="247.3" y="206.8">1</text>
</g>
</svg>
